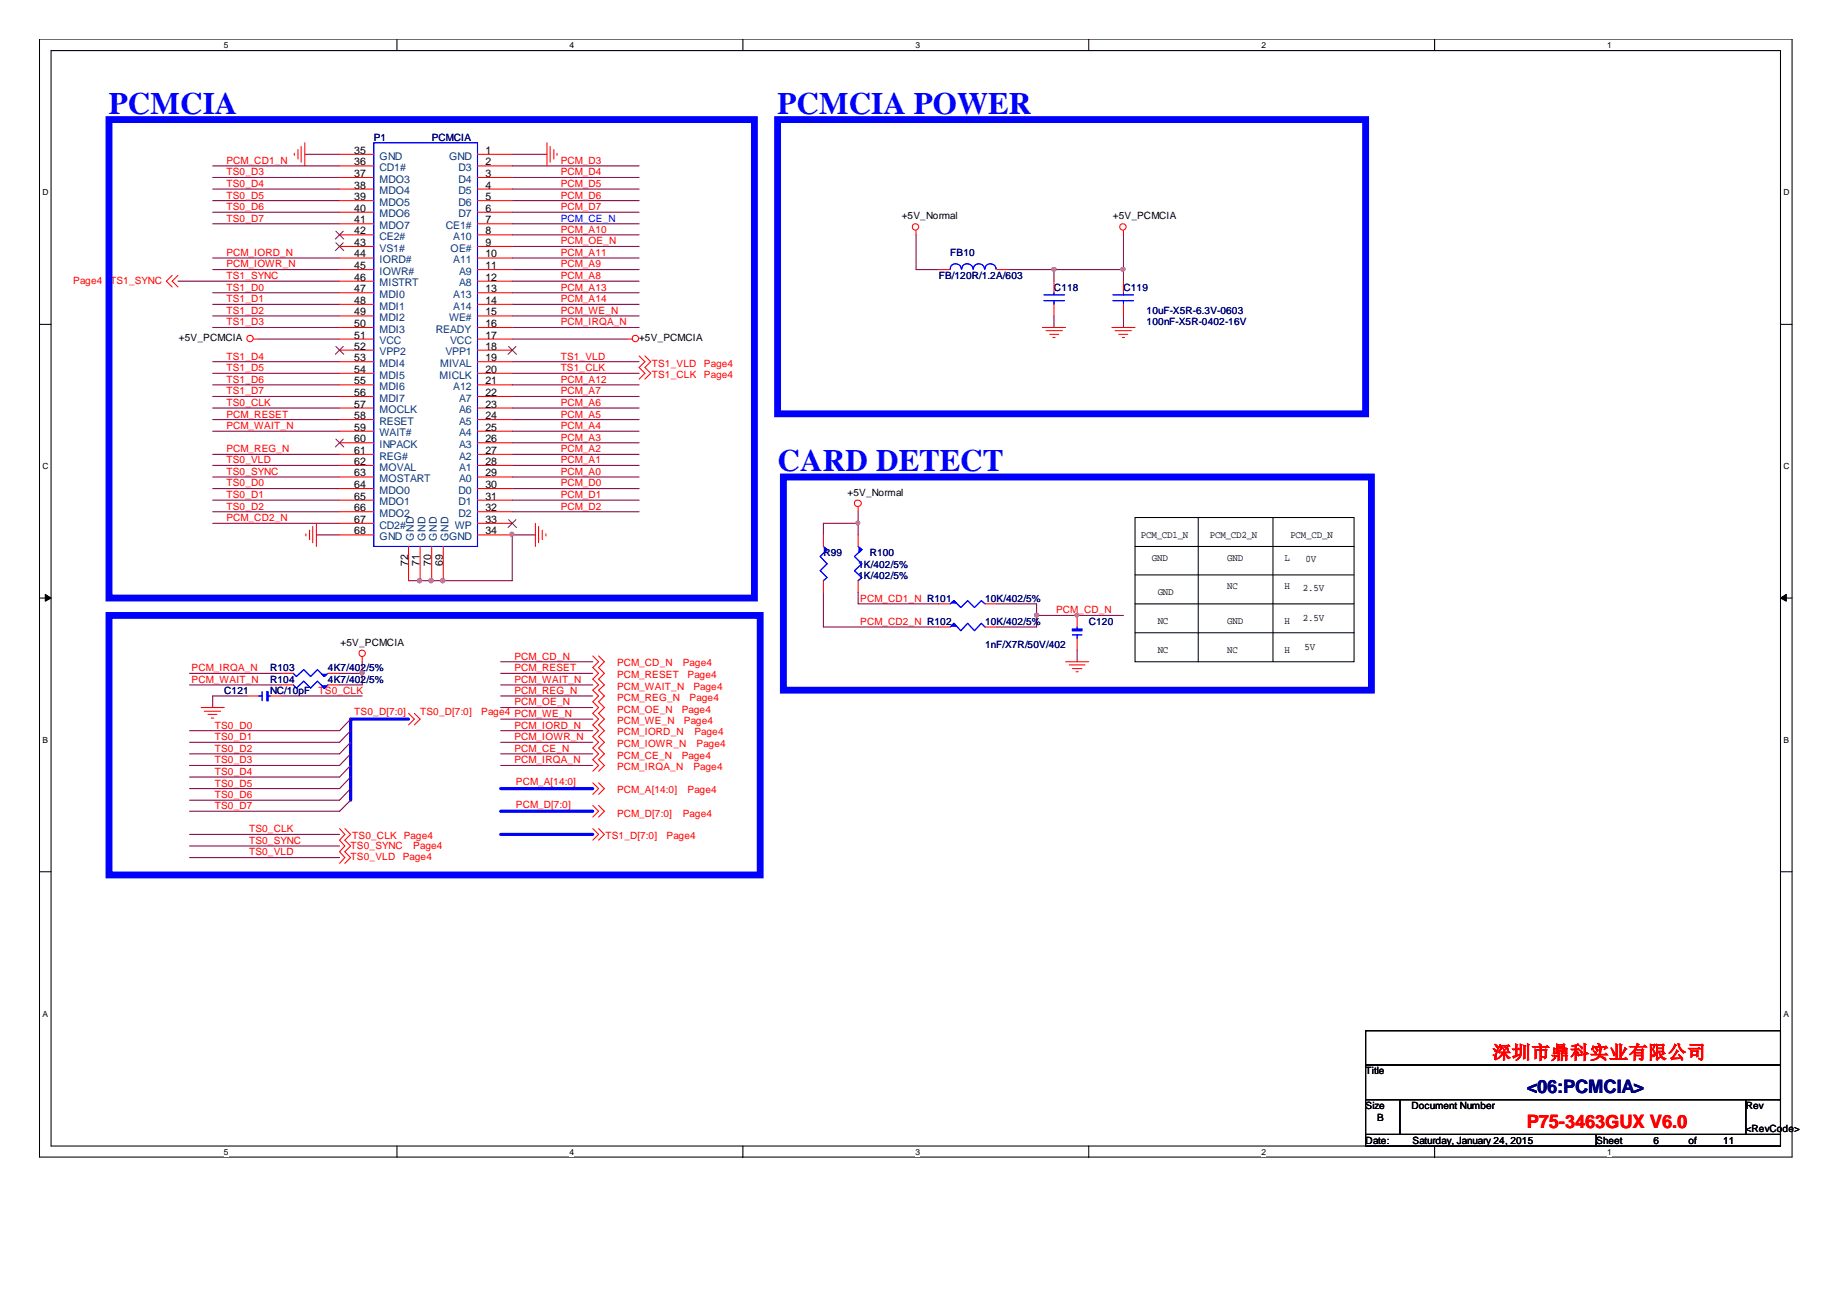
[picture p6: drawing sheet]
<svg xmlns="http://www.w3.org/2000/svg" width="297mm" height="210mm" viewBox="0 0 297 210" stroke-linecap="round" stroke-linejoin="round" font-family="sans-serif">
<path d="M6.3 6.3h281.9v179.8h-281.9zM8.2 8.1h278.1v176.2h-278.1z" fill="none" stroke="#000" stroke-width=".17"/>
<g fill="#fff">
<path d="M36 6.4h.7v1.6h-.7z"/>
<path d="M36 184.5h.7v1.5h-.7z"/>
</g>
<path d="M63.8 6.3v1.8M63.8 184.3v1.9" fill="none" stroke="#000" stroke-width=".17"/>
<g fill="#fff">
<path d="M91.6 6.4h.8v1.6h-.8z"/>
<path d="M91.6 184.5h.8v1.5h-.8z"/>
</g>
<path d="M119.5 6.3v1.8M119.5 184.3v1.9" fill="none" stroke="#000" stroke-width=".17"/>
<g fill="#fff">
<path d="M147.2 6.4h.8v1.6h-.8z"/>
<path d="M147.2 184.5h.8v1.5h-.8z"/>
</g>
<path d="M175.1 6.3v1.8M175.1 184.3v1.9" fill="none" stroke="#000" stroke-width=".17"/>
<g fill="#fff">
<path d="M202.9 6.4h.7v1.6h-.7z"/>
<path d="M202.9 184.5h.7v1.5h-.7z"/>
</g>
<path d="M230.7 6.3v1.8M230.7 184.3v1.9" fill="none" stroke="#000" stroke-width=".17"/>
<g fill="#fff">
<path d="M258.5 6.4h.7v1.6h-.7z"/>
<path d="M258.5 184.5h.7v1.5h-.7z"/>
<path d="M6.9 30.2h1v1.5h-1z"/>
<path d="M286.9 30.2h1v1.5h-1z"/>
<path d="M6.9 74.2h1v1.5h-1z"/>
<path d="M286.9 74.2h1v1.5h-1z"/>
</g>
<path d="M6.3 52.2h1.9M286.3 52.2h1.9" fill="none" stroke="#000" stroke-width=".17"/>
<g fill="#fff">
<path d="M6.9 118.2h.9v1.5h-.9z"/>
<path d="M286.9 118.2h.9v1.5h-.9z"/>
</g>
<path d="M6.3 96.2h1.9M286.3 96.2h1.9" fill="none" stroke="#000" stroke-width=".17"/>
<g fill="#000" stroke="#000" stroke-width=".16">
<path d="M7.3 95.6l.9 .6-.9 .5z" fill-rule="evenodd"/>
<path d="M286.3 96.2l1-.6v1.1z" fill-rule="evenodd"/>
</g>
<g fill="#fff">
<path d="M6.9 162.2h.9v1.6h-.9z"/>
<path d="M286.9 162.2h.9v1.6h-.9z"/>
</g>
<g fill="none" stroke="#000" stroke-width=".17">
<path d="M182.5 83.2h35.3v23.2h-35.3zM182.5 97.1h35.3M182.5 92.5h35.3M182.5 87.9h35.3M192.7 83.2v23.2M204.7 83.2v23.2M182.5 101.8h35.3M6.3 140.2h1.9M286.3 140.2h1.9M219.6 165.8h66.7v5.5h-66.7zM219.6 171.3h66.7v5.6h-66.7zM219.6 176.9h5.5v5.6h-5.5z"/>
<path d="M225.1 176.9h55.7v5.6h-55.7zM280.8 176.9h5.5v5.6h-5.5zM219.6 182.5h37.1v1.8h-37.1zM256.7 182.5h29.6v1.8h-29.6z"/>
</g>
<g fill="none" stroke="#800040" stroke-width=".17">
<path d="M34.2 36h20.4M34.2 34.1h20.4M34.2 32.3h20.4M34.2 30.4h20.4M34.2 28.5h20.4M34.2 26.7h20.4M49 24.8h5.6M82.4 24.8h5.6M82.4 37.8h20.4M82.4 36h20.4M82.4 34.1h20.4M82.4 32.3h20.4"/>
<path d="M82.4 30.4h20.4M82.4 28.5h20.4M82.4 26.7h20.4M82.4 39.6h20.4M147.3 37.8v5.6h3.7M180.7 37.8v7.4M28.6 45.2h26M34.2 43.4h20.4M34.2 58.2h20.4M34.2 41.5h20.4M34.2 49h20.4M34.2 47.1h20.4"/>
<path d="M34.2 52.7h20.4M34.2 50.8h20.4M41.6 54.5h13M82.4 43.4h20.4M82.4 58.2h20.4M82.4 41.5h20.4M82.4 45.2h20.4M82.4 49h20.4M82.4 47.1h20.4M82.4 54.5h18.5M82.4 52.7h20.4M82.4 50.8h20.4"/>
<path d="M162.1 43.4h18.6M169.5 43.4v1.8M169.5 50.8v1.9M180.7 50.8v1.9M34.2 63.8h20.4M34.2 61.9h20.4M34.2 73.1h20.4M34.2 76.7h20.4M34.2 74.9h20.4M34.2 69.4h20.4M34.2 67.5h20.4M34.2 65.6h20.4"/>
<path d="M34.2 78.6h20.4M34.2 60h20.4M82.4 63.8h20.4M82.4 61.9h20.4M82.4 73.1h20.4M82.4 76.7h20.4M82.4 74.9h20.4M82.4 69.4h20.4M82.4 67.5h20.4M82.4 65.6h20.4M82.4 78.6h20.4M82.4 71.2h20.4"/>
<path d="M82.4 60h20.4M34.2 84.2h20.4M34.2 82.3h20.4M34.2 80.4h20.4M50.9 86h3.7M82.4 82.3h20.4M82.4 80.4h20.4M86.1 86h-3.7v7.4h-16.7M132.4 95.3v5.6h18.6M138 84.2h-5.6v1.8M138 95.3v1.8h13M138 82.3v3.7"/>
<path d="M160.3 97.1h6.4v3.8h-6.4M166.7 99h14M30.5 110.2h14.8M30.5 108.3h14.8M39.7 111.9h-5.5v1.9M45.3 111.9h13M54.6 108.3h3.7M56.4 119.4l-1.8 1.9h-24.1M56.4 115.7l-1.8 1.8h-24.1M56.4 117.5l-1.8 1.9h-24.1M58.3 106.4v3.8h-3.7M80.5 106.4h14.8"/>
<path d="M80.5 117.5h14.8M80.5 110.2h14.8M80.5 119.4h14.8M80.5 111.9h14.8M80.5 108.3h14.8M80.5 115.7h14.8M80.5 113.8h14.8M173.2 104.6v1.8M30.5 134.2h24.1M30.5 136.1h24.1M30.5 137.9h24.1M56.4 121.3l-1.8 1.8h-24.1"/>
<path d="M56.4 123.1l-1.8 1.9h-24.1M56.4 126.8l-1.8 1.9h-24.1M56.4 128.7l-1.8 1.8h-24.1M56.4 125l-1.8 1.8h-24.1M80.5 121.3h14.8M80.5 123.1h14.8"/>
</g>
<g fill="#f0f" stroke="#f0f" stroke-width=".17">
<circle cx="169.5" cy="43.3" r=".33"/>
<circle cx="180.6" cy="43.3" r=".33"/>
<circle cx="166.7" cy="98.9" r=".33"/>
<circle cx="138" cy="84.1" r=".31"/>
<circle cx="173.2" cy="98.9" r=".31"/>
<circle cx="67.5" cy="93.4" r=".35"/>
<circle cx="69.3" cy="93.4" r=".35"/>
<circle cx="82.3" cy="85.9" r=".33"/>
<circle cx="71.2" cy="93.4" r=".35"/>
<circle cx="58.2" cy="108.2" r=".35"/>
</g>
<path d="M65.7 115.7h-9.3v13M80.5 126.8h14.8M80.5 130.5h14.8M80.5 134.2h14.8" fill="none" stroke="#00f" stroke-width=".51"/>
<g fill="none" stroke="#f00" stroke-width=".17">
<path d="M47.3 24.7v.3M47.9 24.1v1.5M48.4 23.6v2.5M49 23v3.7M54.6 24.8h5.5M54.6 26.7h5.5M54.6 28.5h5.5M54.6 30.4h5.5M54.6 32.3h5.5M54.6 34.1h5.5M54.6 36h5.5M54.6 37.8h5.5"/>
<path d="M54.6 39.6h5.5M76.8 24.8h5.6M76.8 26.7h5.6M76.8 28.5h5.6M76.8 30.4h5.6M76.8 32.3h5.6M76.8 34.1h5.6M76.8 36h5.6M76.8 37.8h5.6M76.8 39.6h5.6M88 23v3.7M88.5 23.6v2.5"/>
<path d="M89.1 24.1v1.5M89.6 24.7v.3M147.3 37.1v.7M180.7 37.1v.7M27.7 44.3l-.9 .9 .9 1M28.6 44.3l-.9 .9 .9 1M40.8 54.5h.8M54.6 52.7h5.5M54.6 54.5h5.5M54.6 41.5h5.5M54.6 43.4h5.5M54.6 45.2h5.5"/>
<path d="M54.6 47.1h5.5M54.6 49h5.5M54.6 50.8h5.5M54.6 56.3h5.5M54.6 58.2h5.5M76.8 52.7h5.6M76.8 54.5h5.6M76.8 41.5h5.6M76.8 43.4h5.6M76.8 45.2h5.6M76.8 47.1h5.6M76.8 49h5.6"/>
<path d="M76.8 50.8h5.6M76.8 56.3h5.6M76.8 58.2h5.6M100.9 54.5h.8M102.8 57.2l.9 1-.9 .9 .9 .9-.9 1M103.7 57.2l.9 1-.9 .9 .9 .9-.9 1M151 43.4h1.8M160.3 43.4h1.8M167.6 52.7h3.8M168.2 53.2h2.7M168.8 53.8h1.5M169.3 54.3h.4"/>
<path d="M169.5 45.2v1.9M169.5 49v1.8M178.8 52.7h3.7M179.3 53.2h2.6M179.9 53.8h1.5M180.5 54.3h.3M180.7 45.2v1.9M180.7 49v1.8M54.6 60h5.5M54.6 61.9h5.5M54.6 63.8h5.5M54.6 65.6h5.5"/>
<path d="M54.6 67.5h5.5M54.6 69.4h5.5M54.6 71.2h5.5M54.6 73.1h5.5M54.6 74.9h5.5M54.6 76.7h5.5M54.6 78.6h5.5M76.8 60h5.6M76.8 61.9h5.6M76.8 63.8h5.6M76.8 65.6h5.6M76.8 67.5h5.6"/>
<path d="M76.8 69.4h5.6M76.8 71.2h5.6M76.8 73.1h5.6M76.8 74.9h5.6M76.8 76.7h5.6M76.8 78.6h5.6M49.2 85.9v.3M49.8 85.3v1.5M50.3 84.7v2.6M50.9 84.2v3.7M54.6 80.4h5.5M54.6 82.3h5.5"/>
<path d="M54.6 84.2h5.5M54.6 86h5.5M65.7 87.9v5.5M67.6 87.9v5.5M69.4 87.9v5.5M71.3 87.9v5.5M76.8 80.4h5.6M76.8 82.3h5.6M76.8 84.2h5.6M76.8 86h5.6M86.1 84.2v3.7M86.6 84.7v2.6"/>
<path d="M87.2 85.3v1.5M87.8 85.9v.3M132.4 86v1.9M132.4 93.4v1.9M138 81.5v.8M138 86v1.9M138 93.4v1.9M151 97.1h1.8M158.4 97.1h1.9M173.2 99v1.9M32.3 113.8h3.8M32.9 114.4h2.6"/>
<path d="M33.4 114.9h1.5M34 115.5h.4M39.7 111.9h1.9M43.4 111.9h1.9M45.3 108.3h1.9M45.3 110.2h1.9M52.7 108.3h1.9M52.7 110.2h1.9M58.3 105.7v.7M65.7 114.7l.9 1-.9 .9M66.6 114.7l1 1-1 .9M95.3 105.5l1 .9-1 1 1 .9-1 .9 1 1-1 .8 1 .9-1 1 1 .9-1 .9 1 1-1 .9 1 .9-1 1 1 .9-1 .9 1 1-1 .9 1 .9-1 1"/>
<path d="M96.3 105.5l.9 .9-.9 1 .9 .9-.9 .9 .9 1-.9 .8 .9 .9-.9 1 .9 .9-.9 .9 .9 1-.9 .9 .9 .9-.9 1 .9 .9-.9 .9 .9 1-.9 .9 .9 .9-.9 1M151 100.9h1.8M158.4 100.9h1.9M171.4 106.4h3.7M172 106.9h2.5M172.5 107.5h1.5M173.1 108h.3M173.2 102.7v1.9M54.6 133.3l.9 .9-.9 .9 .9 1-.9 .9 .9 .9-.9 1M55.5 133.3l.9 .9-.9 .9 .9 1-.9 .9 .9 .9-.9 1M95.3 125.9l1 .9-1 1M95.3 129.6l1 .9-1 .9"/>
<path d="M95.3 133.3l1 .9-1 .9M96.3 125.9l.9 .9-.9 1M96.3 129.6l.9 .9-.9 .9M96.3 133.3l.9 .9-.9 .9"/>
<circle cx="147.2" cy="36.5" r=".52"/>
<circle cx="180.6" cy="36.5" r=".52"/>
<circle cx="40.2" cy="54.4" r=".52"/>
<circle cx="102.2" cy="54.4" r=".52"/>
<circle cx="138" cy="80.9" r=".55"/>
<circle cx="58.2" cy="105.1" r=".52"/>
</g>
<path d="M17.5 19.2h103.8v77h-103.8zM125.1 19.2h94.5v47.4h-94.5zM126 76.7h94.6v34.3h-94.6zM17.5 99h104.8v41.7h-104.8z" fill="none" stroke="#00f" stroke-width="1.1"/>
<g fill="none" stroke="#00f" stroke-width=".17">
<path d="M60.1 23h16.7v64.9h-16.7zM152.8 43.3a.89 .89 0 0 1 .9-.9 .89 .89 0 0 1 .9 .9M154.7 43.3a.89 .89 0 0 1 .9-.9 .89 .89 0 0 1 .9 .9M156.5 43.3a.89 .89 0 0 1 .9-.9 .89 .89 0 0 1 .9 .9M158.4 43.3a.89 .89 0 0 1 .9-.9 .89 .89 0 0 1 .9 .9M167.9 48.4h3.3M167.9 47.4h3.3M169.5 47.1v.3M169.5 48.4v.6M179 48.4h3.3M179 47.4h3.3M180.7 47.1v.3"/>
<path d="M180.7 48.4v.6M132.4 87.9l.6 .5-1.1 1.1 1.1 1.2-1.1 1.1 1.1 1.1-.6 .5M138 87.9l.6 .5-1.2 1.1 1.2 1.2-1.2 1.1 1.2 1.1-.6 .5M152.8 97.1l.6-.5 1.1 1.1 1.1-1.1 1.1 1.1 1.1-1.1 .6 .5M41.6 111.9h.6M42.2 111.3v1.4M43.1 111.9h.3M47.2 108.3l.5 .5 1.2-1.1 1.1 1.1 1.1-1.1 1.1 1.1 .5-.5M47.2 110.2l.5 .5 1.2-1.1 1.1 1.1 1.1-1.1 1.1 1.1 .5-.5M152.8 100.9l.6-.6 1.1 1.1 1.1-1.1 1.1 1.1 1.1-1.1 .6 .6M172.5 102.1h1.5M173.2 100.9v.3"/>
<path d="M173.2 102.1v.6"/>
</g>
<path d="M54 37.2l1.3 1.3M54 39l1.3 1.3M55.2 37.2l-1.3 1.3M55.2 39l-1.3 1.3M54 55.7l1.3 1.3M55.2 55.7l-1.3 1.3M81.8 55.7l1.3 1.3M83 55.7l-1.3 1.3M54 70.6l1.3 1.3M55.2 70.6l-1.3 1.3M81.8 83.6l1.3 1.3M83 83.6l-1.3 1.3" fill="none" stroke="#804000" stroke-width=".16"/>
<g fill="#00f" stroke="#00f" stroke-width=".17">
<path d="M51.8 108.5h.7l-.3 .3z" fill-rule="evenodd"/>
<path d="M51.8 108.5h.7l-.3 .3z" fill-rule="evenodd"/>
<path d="M51.8 110.3h.7l-.3 .4z" fill-rule="evenodd"/>
<path d="M51.8 110.3h.7l-.3 .4z" fill-rule="evenodd"/>
<path d="M153 100.7l.4-.4 .4 .4-.4-.4 .4 .4z" fill-rule="evenodd"/>
<path d="M153 100.7l.4-.4 .4 .4-.4-.4 .4 .4z" fill-rule="evenodd"/>
<path d="M153 97l.4-.4 .4 .4-.4-.4 .4 .4z" fill-rule="evenodd"/>
<path d="M153 97l.4-.4 .4 .4-.4-.4 .4 .4z" fill-rule="evenodd"/>
<path d="M172.5 101.2h1.5v.2h-1.5z" fill-rule="evenodd"/>
<path d="M172.5 101.2h1.5v.2h-1.5z" fill-rule="evenodd"/>
<path d="M132.6 88.1l.4 .3-.4 .4 .4-.4-.4 .4z" fill-rule="evenodd"/>
<path d="M132.6 88.1l.4 .3-.4 .4 .4-.4-.4 .4z" fill-rule="evenodd"/>
<path d="M138.2 88.1l.4 .3-.4 .4 .4-.4-.4 .4z" fill-rule="evenodd"/>
<path d="M138.2 88.1l.4 .3-.4 .4 .4-.4-.4 .4z" fill-rule="evenodd"/>
<path d="M42.9 111.3h.2v1.4h-.2z" fill-rule="evenodd"/>
<path d="M42.9 111.3h.2v1.4h-.2z" fill-rule="evenodd"/>
</g>
<g font-size="5" fill="#00f">
<text x="17.5" y="18.3">PCMCIA</text>
<text x="125.1" y="18.3">PCMCIA POWER</text>
<text x="125.1" y="75.8">CARD DETECT</text>
</g>
<g font-size="3" fill="#f00">
<text x="240" y="170.3">深圳市鼎科实业有限公司</text>
<text x="245.5" y="181.5">P75-3463GUX V6.0</text>
</g>
<text font-size="3" fill="#000080" x="245.5" y="175.9">&lt;06:PCMCIA&gt;</text>
<g font-size="1.7">
<text x="57" y="24.7">35</text>
<text x="57" y="26.6">36</text>
<text x="57" y="28.5">37</text>
<text x="78.1" y="24.7">1</text>
<text x="78.1" y="26.6">2</text>
<text x="78.1" y="28.5">3</text>
<text x="57" y="30.3">38</text>
<text x="57" y="32.2">39</text>
<text x="57" y="34.1">40</text>
<text x="57" y="35.9">41</text>
<text x="78.1" y="30.3">4</text>
<text x="78.1" y="32.2">5</text>
<text x="78.1" y="34.1">6</text>
<text x="78.1" y="35.9">7</text>
<text x="57" y="37.7">42</text>
<text x="57" y="39.6">43</text>
<text x="57" y="41.4">44</text>
<text x="78.1" y="37.7">8</text>
<text x="78.1" y="39.6">9</text>
<text x="78.1" y="41.4">10</text>
<text x="57" y="43.3">45</text>
<text x="57" y="45.1">46</text>
<text x="57" y="47">47</text>
<text x="78.1" y="43.3">11</text>
<text x="78.1" y="45.1">12</text>
<text x="78.1" y="47">13</text>
<text x="57" y="48.9">48</text>
<text x="57" y="50.7">49</text>
<text x="57" y="52.6">50</text>
<text x="78.1" y="48.9">14</text>
<text x="78.1" y="50.7">15</text>
<text x="78.1" y="52.6">16</text>
<text x="57" y="54.5">51</text>
<text x="57" y="56.2">52</text>
<text x="57" y="58.1">53</text>
<text x="57" y="60">54</text>
<text x="78.1" y="54.5">17</text>
<text x="78.1" y="56.2">18</text>
<text x="78.1" y="58.1">19</text>
<text x="78.1" y="60">20</text>
<text x="57" y="61.8">55</text>
<text x="57" y="63.7">56</text>
<text x="57" y="65.5">57</text>
<text x="78.1" y="61.8">21</text>
<text x="78.1" y="63.7">22</text>
<text x="78.1" y="65.5">23</text>
<text x="57" y="67.4">58</text>
<text x="57" y="69.3">59</text>
<text x="57" y="71.1">60</text>
<text x="78.1" y="67.4">24</text>
<text x="78.1" y="69.3">25</text>
<text x="78.1" y="71.1">26</text>
<text x="57" y="73">61</text>
<text x="57" y="74.8">62</text>
<text x="57" y="76.6">63</text>
<text x="78.1" y="73">27</text>
<text x="78.1" y="74.8">28</text>
<text x="78.1" y="76.6">29</text>
<text x="57" y="78.5">64</text>
<text x="57" y="80.4">65</text>
<text x="57" y="82.2">66</text>
<text x="78.1" y="78.5">30</text>
<text x="78.1" y="80.4">31</text>
<text x="78.1" y="82.2">32</text>
<text x="57" y="84.1">67</text>
<text x="57" y="86">68</text>
<text x="78.1" y="84.1">33</text>
<text x="78.1" y="86">34</text>
<text x="65.6" y="91" transform="rotate(-90 65.6 91)">72</text>
<text x="67.5" y="91" transform="rotate(-90 67.5 91)">71</text>
<text x="69.3" y="91" transform="rotate(-90 69.3 91)">70</text>
<text x="71.2" y="91" transform="rotate(-90 71.2 91)">69</text>
</g>
<g font-size="1.7" fill="#004080">
<text x="61" y="25.7">GND</text>
<text x="61" y="27.5">CD1#</text>
<text x="61" y="29.4">MDO3</text>
<text x="72.2" y="25.7">GND</text>
<text x="73.7" y="27.5">D3</text>
<text x="73.7" y="29.4">D4</text>
<text x="61" y="31.3">MDO4</text>
<text x="61" y="33.1">MDO5</text>
<text x="61" y="35">MDO6</text>
<text x="73.7" y="31.3">D5</text>
<text x="73.7" y="33.1">D6</text>
<text x="73.7" y="35">D7</text>
<text x="61" y="36.8">MDO7</text>
<text x="61" y="38.6">CE2#</text>
<text x="61" y="40.5">VS1#</text>
<text x="71.7" y="36.8">CE1#</text>
<text x="72.5" y="40.5">OE#</text>
<text x="72.9" y="38.6">A10</text>
<text x="61" y="42.3">IORD#</text>
<text x="61" y="44.2">IOWR#</text>
<text x="61" y="46.1">MISTRT</text>
<text x="61" y="47.9">MDI0</text>
<text x="72.9" y="42.3">A11</text>
<text x="72.9" y="47.9">A13</text>
<text x="73.8" y="44.2">A9</text>
<text x="73.8" y="46.1">A8</text>
<text x="61" y="49.8">MDI1</text>
<text x="61" y="51.7">MDI2</text>
<text x="61" y="53.5">MDI3</text>
<text x="70.1" y="53.5">READY</text>
<text x="72.2" y="51.7">WE#</text>
<text x="72.9" y="49.8">A14</text>
<text x="61" y="55.4">VCC</text>
<text x="61" y="57.2">VPP2</text>
<text x="61" y="59">MDI4</text>
<text x="70.8" y="59">MIVAL</text>
<text x="71.6" y="57.2">VPP1</text>
<text x="72.4" y="55.4">VCC</text>
<text x="61" y="60.9">MDI5</text>
<text x="61" y="62.8">MDI6</text>
<text x="61" y="64.6">MDI7</text>
<text x="70.7" y="60.9">MICLK</text>
<text x="72.9" y="62.8">A12</text>
<text x="73.8" y="64.6">A7</text>
<text x="61" y="66.5">MOCLK</text>
<text x="61" y="68.3">RESET</text>
<text x="61" y="70.2">WAIT#</text>
<text x="73.8" y="66.5">A6</text>
<text x="73.8" y="68.3">A5</text>
<text x="73.8" y="70.2">A4</text>
<text x="61" y="72.1">INPACK</text>
<text x="61" y="73.9">REG#</text>
<text x="61" y="75.7">MOVAL</text>
<text x="61" y="77.6">MOSTART</text>
<text x="73.8" y="72.1">A3</text>
<text x="73.8" y="73.9">A2</text>
<text x="73.8" y="75.7">A1</text>
<text x="73.8" y="77.6">A0</text>
<text x="61" y="79.4">MDO0</text>
<text x="61" y="81.3">MDO1</text>
<text x="61" y="83.2">MDO2</text>
<text x="73.7" y="79.4">D0</text>
<text x="73.7" y="81.3">D1</text>
<text x="73.7" y="83.2">D2</text>
<text x="61" y="85">CD2#</text>
<text x="61" y="86.9">GND</text>
<text x="66.5" y="87" transform="rotate(-90 66.5 87)">GND</text>
<text x="68.4" y="87" transform="rotate(-90 68.4 87)">GND</text>
<text x="70.3" y="87" transform="rotate(-90 70.3 87)">GND</text>
<text x="72.1" y="87" transform="rotate(-90 72.1 87)">GND</text>
<text x="73.2" y="85">WP</text>
</g>
<g font-size="1.6" fill="#000080">
<text x="60.1" y="22.6">P1</text>
<text x="69.4" y="22.6">PCMCIA</text>
<text x="152.8" y="41.2">FB10</text>
<text x="151" y="44.9">FB/120R/1.2A/603</text>
<text x="169.5" y="46.8">C118</text>
<text x="180.7" y="46.8">C119</text>
<text x="184.4" y="52.3">100nF-X5R-0402-16V</text>
<text x="184.4" y="50.5">10uF-X5R-6.3V-0603</text>
<text x="132.4" y="89.4">R99</text>
<text x="139.9" y="89.4">R100</text>
<text x="138" y="91.3">1K/402/5%</text>
<text x="138" y="93.1">1K/402/5%</text>
<text x="158.4" y="100.5">10K/402/5%</text>
<text x="158.4" y="96.8">10K/402/5%</text>
<text x="175.1" y="100.5">C120</text>
<text x="43.4" y="108">R103</text>
<text x="52.7" y="108">4K7/402/5%</text>
<text x="158.4" y="104.2">1nF/X7R/50V/402</text>
<text x="36.1" y="111.7">C121</text>
<text x="43.4" y="111.7">NC/10pF</text>
<text x="43.4" y="109.8">R104</text>
<text x="52.7" y="109.8">4K7/402/5%</text>
</g>
<g font-size="1.6" fill="#f00">
<text x="36.4" y="26.3">PCM_CD1_N</text>
<text x="36.4" y="28.2">TS0_D3</text>
<text x="90.2" y="28.2">PCM_D4</text>
<text x="90.2" y="26.3">PCM_D3</text>
<text x="36.4" y="31.9">TS0_D5</text>
<text x="36.4" y="35.7">TS0_D7</text>
<text x="36.4" y="33.8">TS0_D6</text>
<text x="36.4" y="30.1">TS0_D4</text>
<text x="90.2" y="33.8">PCM_D7</text>
<text x="90.2" y="31.9">PCM_D6</text>
<text x="90.2" y="30.1">PCM_D5</text>
<text x="36.4" y="41.2">PCM_IORD_N</text>
<text x="90.2" y="41.2">PCM_A11</text>
<text x="90.2" y="37.4">PCM_A10</text>
<text x="90.2" y="39.3">PCM_OE_N</text>
<text x="11.8" y="45.6">Page4</text>
<text x="17.7" y="45.6">TS1_SYNC</text>
<text x="36.4" y="43">PCM_IOWR_N</text>
<text x="36.4" y="46.8">TS1_D0</text>
<text x="36.4" y="44.9">TS1_SYNC</text>
<text x="90.2" y="43">PCM_A9</text>
<text x="90.2" y="44.9">PCM_A8</text>
<text x="90.2" y="46.8">PCM_A13</text>
<text x="36.4" y="48.6">TS1_D1</text>
<text x="36.4" y="52.3">TS1_D3</text>
<text x="36.4" y="50.5">TS1_D2</text>
<text x="90.2" y="48.6">PCM_A14</text>
<text x="90.2" y="52.3">PCM_IRQA_N</text>
<text x="90.2" y="50.5">PCM_WE_N</text>
<text x="36.4" y="59.7">TS1_D5</text>
<text x="36.4" y="57.8">TS1_D4</text>
<text x="90.2" y="57.8">TS1_VLD</text>
<text x="90.2" y="59.7">TS1_CLK</text>
<text x="104.8" y="59">TS1_VLD</text>
<text x="113.2" y="59">Page4</text>
<text x="36.4" y="61.6">TS1_D6</text>
<text x="36.4" y="63.4">TS1_D7</text>
<text x="36.4" y="65.3">TS0_CLK</text>
<text x="90.2" y="63.4">PCM_A7</text>
<text x="90.2" y="61.6">PCM_A12</text>
<text x="90.2" y="65.3">PCM_A6</text>
<text x="104.8" y="60.8">TS1_CLK</text>
<text x="113.2" y="60.8">Page4</text>
<text x="36.4" y="67.2">PCM_RESET</text>
<text x="36.4" y="69">PCM_WAIT_N</text>
<text x="90.2" y="69">PCM_A4</text>
<text x="90.2" y="67.2">PCM_A5</text>
<text x="90.2" y="70.9">PCM_A3</text>
<text x="36.4" y="72.7">PCM_REG_N</text>
<text x="36.4" y="76.4">TS0_SYNC</text>
<text x="36.4" y="74.5">TS0_VLD</text>
<text x="90.2" y="72.7">PCM_A2</text>
<text x="90.2" y="76.4">PCM_A0</text>
<text x="90.2" y="74.5">PCM_A1</text>
<text x="36.4" y="83.8">PCM_CD2_N</text>
<text x="36.4" y="82">TS0_D2</text>
<text x="36.4" y="78.2">TS0_D0</text>
<text x="36.4" y="80.1">TS0_D1</text>
<text x="90.2" y="78.2">PCM_D0</text>
<text x="90.2" y="82">PCM_D2</text>
<text x="90.2" y="80.1">PCM_D1</text>
<text x="138.3" y="100.5">PCM_CD2_N R102</text>
<text x="138.3" y="96.8">PCM_CD1_N R101</text>
<text x="169.8" y="98.7">PCM_CD_N</text>
<text x="30.8" y="108">PCM_IRQA_N</text>
<text x="82.7" y="106.1">PCM_CD_N</text>
<text x="82.7" y="108">PCM_RESET</text>
<text x="99.2" y="107.2">PCM_CD_N</text>
<text x="109.8" y="107.2">Page4</text>
<text x="30.8" y="109.8">PCM_WAIT_N</text>
<text x="51.2" y="111.6">TS0_CLK</text>
<text x="82.7" y="109.8">PCM_WAIT_N</text>
<text x="82.7" y="111.6">PCM_REG_N</text>
<text x="82.7" y="113.5">PCM_OE_N</text>
<text x="99.2" y="110.9">PCM_WAIT_N</text>
<text x="99.2" y="109.1">PCM_RESET</text>
<text x="99.2" y="112.8">PCM_REG_N</text>
<text x="110.6" y="109.1">Page4</text>
<text x="110.9" y="112.8">Page4</text>
<text x="111.5" y="110.9">Page4</text>
<text x="34.5" y="119.1">TS0_D1</text>
<text x="34.5" y="117.2">TS0_D0</text>
<text x="57" y="115.1">TS0_D[7:0]</text>
<text x="67.6" y="115">TS0_D[7:0]</text>
<text x="77.4" y="115">Page4 PCM_WE_N</text>
<text x="82.7" y="117.2">PCM_IORD_N</text>
<text x="82.7" y="119.1">PCM_IOWR_N</text>
<text x="99.2" y="114.7">PCM_OE_N</text>
<text x="99.2" y="116.4">PCM_WE_N</text>
<text x="99.2" y="118.3">PCM_IORD_N</text>
<text x="109.6" y="114.7">Page4</text>
<text x="110" y="116.4">Page4</text>
<text x="111.7" y="118.3">Page4</text>
<text x="34.5" y="124.6">TS0_D4</text>
<text x="34.5" y="120.9">TS0_D2</text>
<text x="34.5" y="122.8">TS0_D3</text>
<text x="82.7" y="120.9">PCM_CE_N</text>
<text x="82.7" y="122.8">PCM_IRQA_N</text>
<text x="99.2" y="120.2">PCM_IOWR_N</text>
<text x="99.2" y="122">PCM_CE_N</text>
<text x="99.2" y="123.9">PCM_IRQA_N</text>
<text x="109.6" y="122">Page4</text>
<text x="111.5" y="123.9">Page4</text>
<text x="112" y="120.2">Page4</text>
<text x="34.5" y="128.4">TS0_D6</text>
<text x="34.5" y="130.1">TS0_D7</text>
<text x="34.5" y="126.5">TS0_D5</text>
<text x="83" y="126.3">PCM_A[14:0]</text>
<text x="83" y="129.9">PCM_D[7:0]</text>
<text x="99.2" y="127.6">PCM_A[14:0]</text>
<text x="99.2" y="131.3">PCM_D[7:0]</text>
<text x="109.8" y="131.3">Page4</text>
<text x="110.6" y="127.6">Page4</text>
<text x="40" y="133.9">TS0_CLK</text>
<text x="40" y="135.7">TS0_SYNC</text>
<text x="40" y="137.6">TS0_VLD</text>
<text x="56.4" y="136.5">TS0_SYNC</text>
<text x="56.6" y="135">TS0_CLK</text>
<text x="64.9" y="135">Page4</text>
<text x="66.5" y="136.5">Page4</text>
<text x="97.4" y="135">TS1_D[7:0]</text>
<text x="107.2" y="135">Page4</text>
<text x="56.4" y="138.4">TS0_VLD</text>
<text x="64.8" y="138.4">Page4</text>
</g>
<text font-size="1.6" fill="#00f" x="90.2" y="35.7">PCM_CE_N</text>
<g font-size="1.6">
<text x="145" y="35.2">+5V_Normal</text>
<text x="179" y="35.2">+5V_PCMCIA</text>
<text x="28.8" y="54.9">+5V_PCMCIA</text>
<text x="102.8" y="54.9">+5V_PCMCIA</text>
<text x="136.3" y="79.8">+5V_Normal</text>
<text x="183.5" y="86.5">PCM_CD1_N</text>
<text x="194.6" y="86.5">PCM_CD2_N</text>
<text x="207.5" y="86.5">PCM_CD_N</text>
<text x="185.3" y="90.2">GND</text>
<text x="186.2" y="95.7">GND</text>
<text x="197.4" y="94.8">NC</text>
<text x="197.4" y="90.2">GND</text>
<text x="206.6" y="90.2">L</text>
<text x="206.6" y="94.8">H</text>
<text x="209.5" y="95">2.5V</text>
<text x="210" y="90.4">0V</text>
<text x="186.2" y="100.3">NC</text>
<text x="197.4" y="100.3">GND</text>
<text x="206.6" y="100.3">H</text>
<text x="209.5" y="99.8">2.5V</text>
<text x="54.8" y="103.9">+5V_PCMCIA</text>
<text x="186.2" y="105">NC</text>
<text x="197.4" y="105">NC</text>
<text x="206.6" y="105">H</text>
<text x="209.8" y="104.6">5V</text>
<text x="219.6" y="172.8">Title</text>
<text x="219.6" y="178.4">Size</text>
<text x="227" y="178.4">Document Number</text>
<text x="280.8" y="178.4">Rev</text>
<text x="219.6" y="184">Date:</text>
<text x="221.5" y="180.3">B</text>
<text x="227.2" y="184">Saturday, January 24, 2015</text>
<text x="256.7" y="184">Sheet</text>
<text x="265.9" y="184">6</text>
<text x="271.5" y="184">of</text>
<text x="277.1" y="184">11</text>
<text x="280.8" y="182.1">&lt;RevCode&gt;</text>
</g>
<g font-size="1.4">
<text x="36" y="7.7">5</text>
<text x="91.6" y="7.7">4</text>
<text x="147.2" y="7.7">3</text>
<text x="202.9" y="7.7">2</text>
<text x="258.5" y="7.7">1</text>
<text x="6.9" y="31.4">D</text>
<text x="286.9" y="31.4">D</text>
<text x="6.9" y="75.5">C</text>
<text x="286.9" y="75.5">C</text>
<text x="6.9" y="119.5">B</text>
<text x="286.9" y="119.5">B</text>
<text x="6.9" y="163.5">A</text>
<text x="286.9" y="163.5">A</text>
<text x="36" y="185.8">5</text>
<text x="91.6" y="185.8">4</text>
<text x="147.2" y="185.8">3</text>
<text x="202.9" y="185.8">2</text>
<text x="258.5" y="185.8">1</text>
</g>
</svg>
